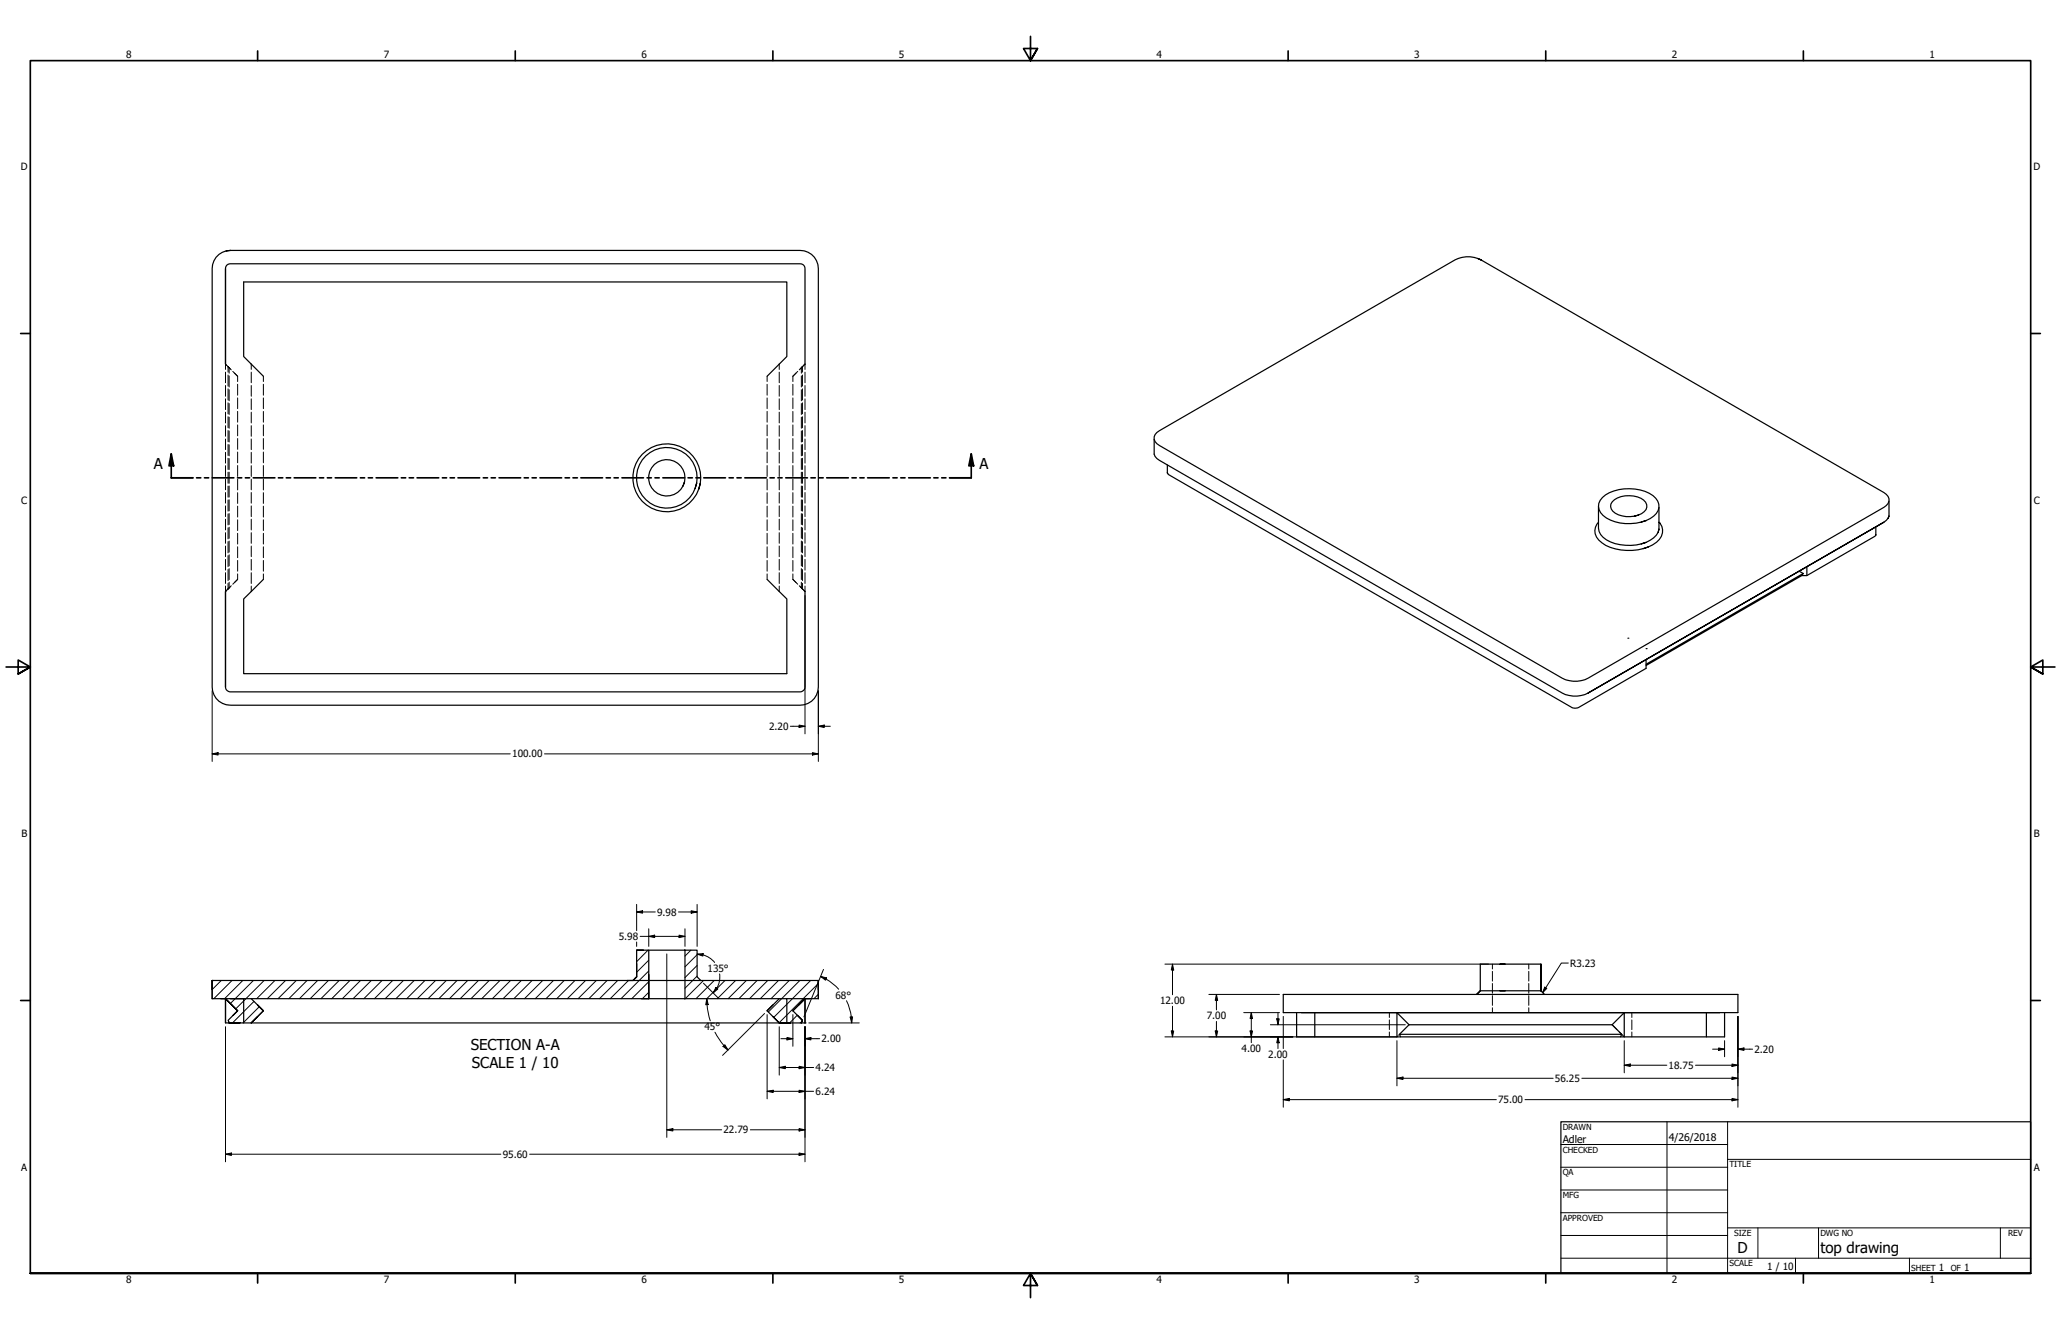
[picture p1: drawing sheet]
<svg xmlns="http://www.w3.org/2000/svg" width="864mm" height="559mm" viewBox="0 0 864 559" stroke-linecap="round" stroke-linejoin="round" font-family="sans-serif">
<!-- layer: Hatch (ANSI) -->
<g fill="none" stroke="#000" stroke-width=".42">
<path d="M267.1 398l-.3 .3M271.5 398l-4.7 4.8M289.5 398l-2.5 2.5M292.1 399.9l-5.1 5.1M92.7 410.7l-3.8 3.8M97.2 410.7l-7.6 7.6M101.7 410.7l-7.6 7.6M106.2 410.7l-9.7 9.7M106.4 419.5l-9 9M110.7 410.7l-12 12M115.2 410.7l-7.6 7.6M119.6 410.7l-7.6 7.6"/>
<path d="M124.1 410.7l-7.6 7.6M128.7 410.7l-7.7 7.6M133.1 410.7l-7.6 7.6M137.6 410.7l-7.6 7.6M142.1 410.7l-7.6 7.6M146.6 410.7l-7.6 7.6M151.1 410.7l-7.7 7.6M155.6 410.7l-7.6 7.6M160.1 410.7l-7.6 7.6M164.5 410.7l-7.6 7.6M169 410.7l-7.6 7.6M173.5 410.7l-7.6 7.6"/>
<path d="M178.1 410.7l-7.7 7.6M182.5 410.7l-7.6 7.6M187 410.7l-7.6 7.6M191.5 410.7l-7.6 7.6M196 410.7l-7.7 7.6M200.5 410.7l-7.7 7.6M205 410.7l-7.6 7.6M209.5 410.7l-7.6 7.6M213.9 410.7l-7.6 7.6M218.4 410.7l-7.6 7.6M222.9 410.7l-7.6 7.6M227.4 410.7l-7.6 7.6"/>
<path d="M231.9 410.7l-7.6 7.6M236.4 410.7l-7.6 7.6M240.9 410.7l-7.6 7.6M245.4 410.7l-7.7 7.6M249.9 410.7l-7.6 7.6M254.4 410.7l-7.6 7.6M258.8 410.7l-7.6 7.6M263.3 410.7l-7.6 7.6M271.8 415.7l-2.6 2.6M271.8 411.2l-7.1 7.1M271.8 406.7l-11.6 11.6M271.8 402.2l-5 5.1"/>
<path d="M292.1 408.9l-5.1 5.1M292.1 404.4l-5.1 5.1M294.8 410.7l-7.7 7.6M299.3 410.7l-7.6 7.6M303.8 410.7l-7.6 7.6M308.2 410.7l-7.6 7.6M312.7 410.7l-7.6 7.6M317.2 410.7l-7.6 7.6M321.7 410.7l-7.6 7.6M326.2 410.7l-7.6 7.6M330.7 410.7l-7.6 7.6M335.2 410.7l-13.3 13.2"/>
<path d="M339.7 410.7l-15.5 15.4M342.9 416.5l-1.8 1.8M342.9 412l-16.4 16.4M108.6 421.7l-6.7 6.8M334.1 425.3l-3.2 3.2M336.1 427.8l-.8 .7"/>
</g>
<!-- layer: Hidden (ANSI) -->
<g fill="none" stroke="#000" stroke-width=".42">
<path d="M94.5 154.7v-2.2l2.4 2.4M94.5 155.9v4.4M95.6 153.6v2.3M95.6 157.1v4.6M95.9 153.9l.1 2.4M96 157.5v4.6M97.5 155.6l2.1 2v2.2M105.3 152.5v2.2M105.3 155.9v4.4M110.4 157.6v2.2M321.4 157.6v2.2M326.5 152.5v2.2"/>
<path d="M326.5 155.9v4.4M334.3 155.6l-2.1 2v2.2M335.8 157.5v4.6M335.9 153.9l-.1 2.4M336.2 153.6v2.3M336.2 157.1v4.6M337.3 152.5l-2.4 2.4M337.3 152.5v2.2M337.3 155.9v4.4M337.3 152.5l-.4 .3M94.5 161.5v4.5M94.5 167.1v4.5"/>
<path d="M94.5 172.7v4.5M94.5 178.3v4.5M95.6 162.9v4.7M95.6 168.7v4.7M95.6 174.6v4.6M96 163.3v4.6M96 169v4.6M96 174.8v4.6M99.6 161v4.5M99.6 166.7v4.5M99.6 172.3v4.5M99.6 178v4.6"/>
<path d="M105.3 161.5v4.5M105.3 167.1v4.5M105.3 172.7v4.5M105.3 178.3v4.5M110.4 161v4.5M110.4 166.7v4.5M110.4 172.3v4.5M110.4 178v4.6M321.4 161v4.5M321.4 166.7v4.5M321.4 172.3v4.5M321.4 178v4.6"/>
<path d="M326.5 161.5v4.5M326.5 167.1v4.5M326.5 172.7v4.5M326.5 178.3v4.5M332.2 161v4.5M332.2 166.7v4.5M332.2 172.3v4.5M332.2 178v4.6M335.8 163.3v4.6M335.8 169v4.6M335.8 174.8v4.6M336.2 162.9v4.7"/>
<path d="M336.2 168.7v4.7M336.2 174.6v4.6M337.3 161.5v4.5M337.3 167.1v4.5M337.3 172.7v4.5M337.3 178.3v4.5M94.5 183.9v4.4M94.5 189.5v4.5M94.5 195.1v4.5M95.6 180.3v4.7M95.6 186.2v4.6M95.6 192v4.7"/>
<path d="M95.6 197.8v4.6M96 180.5v4.7M96 186.3v4.6M96 192.1v4.6M96 197.8v4.6M99.6 183.7v4.5M99.6 189.4v4.5M99.6 195v4.6M105.3 183.9v4.4M105.3 189.5v4.5M105.3 195.1v4.5M110.4 183.7v4.5"/>
<path d="M110.4 189.4v4.5M110.4 195v4.6M321.4 183.7v4.5M321.4 189.4v4.5M321.4 195v4.6M326.5 183.9v4.4M326.5 189.5v4.5M326.5 195.1v4.5M332.2 183.7v4.5M332.2 189.4v4.5M332.2 195v4.6M335.8 180.5v4.7"/>
<path d="M335.8 186.3v4.6M335.8 192.1v4.6M335.8 197.8v4.6M336.2 180.3v4.7M336.2 186.2v4.6M336.2 192v4.7M336.2 197.8v4.6M337.3 183.9v4.4M337.3 189.5v4.5M337.3 195.1v4.5M94.5 200.7v4.5M94.5 206.3v4.5"/>
<path d="M94.5 211.9v4.5M94.5 217.5v4.5M95.6 203.6v4.7M95.6 209.4v4.7M95.6 215.3v4.6M96 203.6v4.6M96 209.4v4.6M96 215.1v4.6M99.6 200.7v4.5M99.6 206.4v4.5M99.6 212v4.6M99.6 217.7v4.5"/>
<path d="M105.3 200.7v4.5M105.3 206.3v4.5M105.3 211.9v4.5M105.3 217.5v4.5M110.4 200.7v4.5M110.4 206.4v4.5M110.4 212v4.6M110.4 217.7v4.5M321.4 200.7v4.5M321.4 206.4v4.5M321.4 212v4.6M321.4 217.7v4.5"/>
<path d="M326.5 200.7v4.5M326.5 206.3v4.5M326.5 211.9v4.5M326.5 217.5v4.5M332.2 200.7v4.5M332.2 206.4v4.5M332.2 212v4.6M332.2 217.7v4.5M335.8 203.6v4.6M335.8 209.4v4.6M335.8 215.1v4.6M336.2 203.6v4.7"/>
<path d="M336.2 209.4v4.7M336.2 215.3v4.6M337.3 200.7v4.5M337.3 206.3v4.5M337.3 211.9v4.5M337.3 217.5v4.5M94.5 223.1v4.5M94.5 228.7v4.5M94.5 234.3v4.5M94.5 239.9v4.5M95.6 221.1v4.6M95.6 226.9v4.7"/>
<path d="M95.6 232.7v4.7M95.6 238.6v4.6M96 220.9v4.6M96 226.6v4.7M96 232.4v4.6M96 238.2v4.6M99.6 223.4v4.5M99.6 229v4.6M99.6 234.8v4.5M105.3 223.1v4.5M105.3 228.7v4.5M105.3 234.3v4.5"/>
<path d="M105.3 239.9v4.5M110.4 223.4v4.5M110.4 229v4.6M110.4 234.8v4.5M321.4 223.4v4.5M321.4 229v4.6M321.4 234.8v4.5M326.5 223.1v4.5M326.5 228.7v4.5M326.5 234.3v4.5M326.5 239.9v4.5M332.2 223.4v4.5"/>
<path d="M332.2 229v4.6M332.2 234.8v4.5M335.8 220.9v4.6M335.8 226.6v4.7M335.8 232.4v4.6M335.8 238.2v4.6M336.2 221.1v4.6M336.2 226.9v4.7M336.2 232.7v4.7M336.2 238.6v4.6M337.3 223.1v4.5M337.3 228.7v4.5"/>
<path d="M337.3 234.3v4.5M337.3 239.9v4.5M95.6 244.3v2.4M95.6 246.7l-.4 .3M95.7 246.5l-.1 .2M96 243.9v2.4M96.9 245.4l-2.4 2.4v-2.3M99.6 240.4v2.3l-2.1 2M105.3 245.5v2.3M110.4 240.4v2.3M321.4 240.4v2.3M326.5 245.5v2.3"/>
<path d="M332.2 240.4v2.3l2.1 2M334.9 245.4l2.4 2.4M335.8 243.9v2.4M336.1 246.5l.1 .2M336.2 244.3v2.4M336.2 246.7l.4 .3M337.3 245.5v2.3l-.5-.5M625.3 403.9v2M625.3 406.9v4.1M625.3 412v4.1M625.3 417.1v4M640.6 403.9v2"/>
<path d="M640.6 406.9v4.1M640.6 412v4.1M640.6 417.1v4M582.2 424.2v2M582.2 427.2v4.1M582.2 432.3v2M585.7 434l-.4 .3M586.4 433.3l-.4 .3M625.3 422.1v2.1M640.6 422.1v2.1M675.5 429.3l2 2M678.6 432.3l2 2"/>
<path d="M683.8 424.2v2M683.8 427.2v4.1M683.8 432.3v2"/>
</g>
<!-- layer: Visible (ANSI) -->
<g fill="none" stroke="#000" stroke-width=".51">
<path d="M94.5 112.5v40v-40l.6-1.4 .9-.5h239.8l.9 .5 .6 1.4v40M96.5 104.9h238.8a7.6 7.6 0 0 1 7.6 7.6v175.3a7.6 7.6 0 0 1-7.6 7.6h-238.8a7.6 7.6 0 0 1-7.6-7.6v-175.3a7.6 7.6 0 0 1 7.6-7.6l-1.7 .2M619.2 108.3l1.3 .5a11.8 11.8 0 0 0-10.8 0l-123.9 71.6a3.3 3.3 0 0 0-2.2 3.1 3.3 3.3 0 0 0 2.2 3.1l168.8 97.5a11.9 11.9 0 0 0 10.8 0l124-71.6a3.3 3.3 0 0 0 2.2-3.1 3.3 3.3 0 0 0-2.2-3.1l-168.9-97.5M110.4 157.6l-8.3-8.2v-31.3h227.6v31.3l-8.3 8.2M483.6 184v6.2l.4 1 1.8 1.6 168.8 97.5a11.9 11.9 0 0 0 10.8 0l124-71.5-124 71.5M489.1 194.8v3.3M489.3 198.3l-.2-.2 .7 .8 169.2 97.6 2.5-.1 28.2-16.4v-3.7M286.8 201.9a7.6 7.6 0 0 0-9-9.3 7.6 7.6 0 0 0-4.4 12.1 7.6 7.6 0 0 0 12.8-1.1l.6-1.7-.6 1.7M291.9 202.4a12.7 12.7 0 0 0-15.9-14.6 12.7 12.7 0 0 0-6 20.8 12.7 12.7 0 0 0 21.3-4l.6-2.2-.6 2.2M293.4 202.6a14.2 14.2 0 0 0-17.4-16.3 14.2 14.2 0 0 0-7.9 22.5 14.2 14.2 0 0 0 23.7-1.7l1.6-4.5-.6 2.3M669.8 212.2v9.1a8.2 8.2 0 0 0 6.9 6.4 21.3 21.3 0 0 0 13-.5l-2 .6M669.8 218.8a5.4 5.4 0 0 0 1.5 8.6 21.5 21.5 0 0 0 19.4 1.7l-2.1 .7"/>
<path d="M686.5 215.8a4.3 4.3 0 0 0 3.5-4.4 7.1 7.1 0 0 0-7.3-3.8 8 8 0 0 0-7.7 3.5 3.8 3.8 0 0 0 3.1 4.5 12.1 12.1 0 0 0 8.4 .2l-1.7 .4M689.7 218.1a6.7 6.7 0 0 0 5.4-6.9 9.3 9.3 0 0 0-7.9-6 18 18 0 0 0-15.8 3.2 4.8 4.8 0 0 0 .3 7.5 18.5 18.5 0 0 0 18 2.2l-2 .6M695.1 212.5v9.1M695.6 219.2l-.5-.4a5.4 5.4 0 0 1-1 8.3l-3.4 2M791.1 217.1l.4-.9-.4 .9-1.7 1.7M791.5 209.9v6.3M694.8 222.9l.3-1.3a7.4 7.4 0 0 1-5.4 5.6M753.9 239.3l1.7 .9M757.1 237.4v3.7h-2.1M785.9 224.3l.1-.3-.6 .8-28.3 16.3M786 220.7v3.3M110.4 242.7l-8.3 8.2v31.3h227.6v-31.3l-8.3-8.2"/>
<path d="M337.3 247.8v40l-.2 1-1.3 1h-239.8l-1.3-1-.2-1v-40v40M689.7 278.3l65.9-38.1-.6 .9-65.3 37.7M266.8 398v11.2v-5.6M269.6 398h-2.8h20M271.8 398v20.3v-10.1M88.9 418.3h5.6h-2M88.9 414.5v-3.8v7.6M94.5 418.3l5.1 5.1M94.5 418.3h7.6h-5.6M94.5 418.3v10.2h1.5M94.5 418.3v10.2M105.3 418.3l5.1 5.1"/>
<path d="M105.3 418.3h166.5h-3M105.3 418.3h-3.2v10.2M262.8 410.7h2.4h-176.3v7.6M265.2 410.7h28.2M266 410l.8-.8-1.6 1.5M266.8 409.2l-1.6 1.5M271.8 418.3h15M326.5 418.3h-39.5v-20.3h5.1v11.2l1.5 1.5h49.3v7.6M326.5 418.3l-5.1 5.1 2.4-2.4M326.5 418.3h3.2v10.2M329.7 418.3h7.5M339.3 418.3h-2h5.6"/>
<path d="M342.9 414.5v-3.8v7.6M628.5 403.9h2.2h-10.4v11.1l-1.6 1.6 1.6-1.6h10.4h-2.2M630.7 415h14.8M630.7 403.9h15M645.7 415v-11.1v11.1l1.5 1.6M97.7 425.3l1.9-1.9-4 4 .4 1.1-.2-.5M100.6 428.5h-4.6h9.3M105.3 428.5h221.2M110.4 423.4l-5.1 5.1 2.6-2.7M110.4 423.4l-5.1 5.1M321.4 423.4l5.1 5.1-2.7-2.7M331.2 428.5h-4.7h9.3l.4-1.1-.4 1.1"/>
<path d="M332.2 423.4l4 4-2.1-2.1M332.2 423.4l5.1-5.1v10.2h-1.5M334.6 421l2.7-2.7-5.1 5.1M336.2 427.4l-.4 1.1M543.3 424.2v10.1h42M545.3 424.2h175.3h-182.9v-7.6h190.5v7.6h-7.6M550.9 424.2v10.1M586.4 433.3h93.1l-.4 1h-92.2zM590.4 429.3h85.1l4 4M590.4 429.3l-5.1-5.1v10.1h1.6M590.4 429.3l-4 4M675.5 429.3l5.1-5.1v10.1h-1.5"/>
<path d="M715 424.2v10.1M722.6 424.2v10.1h-42"/>
</g>
<g fill="#000">
<circle cx="682.1" cy="267.3" r=".25"/>
<circle cx="689.7" cy="271.7" r=".25"/>
<circle cx="88.9" cy="410.7" r=".25"/>
<circle cx="337.3" cy="428.5" r=".25"/>
</g>
<!-- layer: Section Line (ANSI) -->
<g fill="none" stroke="#000" stroke-width=".7">
<path d="M71.8 190.1l1 5h-2zM71.8 190.1v10.1h9M407 190.1l1 5h-2zM407 190.1v10.1h-9.1M82.4 200.2h1.7M85.7 200.2h1.7M89 200.2h9M99.5 200.2h1.8M102.8 200.2h1.8M106.1 200.2h9.1M116.6 200.2h1.9M120 200.2h1.8"/>
<path d="M123.3 200.2h9M133.9 200.2h1.7M137.2 200.2h1.7M140.5 200.2h9M151 200.2h1.8M154.3 200.2h1.8M157.6 200.2h9.1M168.1 200.2h1.9M171.4 200.2h1.9M174.8 200.2h9M185.4 200.2h1.7M188.6 200.2h1.8"/>
<path d="M191.9 200.2h9.1M202.5 200.2h1.8M205.8 200.2h1.8M209.1 200.2h9.1M219.6 200.2h1.8M222.9 200.2h1.8M226.3 200.2h9M236.8 200.2h1.8M240.1 200.2h1.8M243.4 200.2h9.1M254 200.2h1.8M257.3 200.2h1.8"/>
<path d="M260.6 200.2h9M271.1 200.2h1.8M274.4 200.2h1.8M277.7 200.2h9.1M288.3 200.2h1.8M291.6 200.2h1.8M294.9 200.2h9.1M305.5 200.2h1.8M308.8 200.2h1.8M312.1 200.2h9M322.6 200.2h1.8M325.9 200.2h1.8"/>
<path d="M329.2 200.2h9.1M339.8 200.2h1.8M343.1 200.2h1.8M346.4 200.2h9.1M357 200.2h1.8M360.3 200.2h1.8M363.5 200.2h9.1M374.1 200.2h1.8M377.4 200.2h1.8M380.7 200.2h9.1M391.3 200.2h1.8M394.6 200.2h1.8"/>
</g>
<g fill="#000">
<path d="M71.8 190.1l1 5h-2z" fill-rule="evenodd"/>
<path d="M407 190.1l1 5h-2z" fill-rule="evenodd"/>
</g>
<!-- layer: Border (ANSI) -->
<g fill="none" stroke="#000" stroke-width=".7">
<path d="M431.8 15.2v10.2l-2.9-5.1h5.8l-2.9 5.1 2.9-5.1M107.9 21.3v4.1M215.9 21.3v4.1M323.8 21.3v4.1M539.8 21.3v4.1M647.7 21.3v4.1M755.6 21.3v4.1M8.6 139.7h4.1M850.9 139.7h4.1M2.5 279.4h10.2l-5.1-2.9v5.8l5.1-2.9-5.1 2.9M861.1 279.4h-10.2l5.1-2.9v5.8l-5.1-2.9 5.1 2.9M8.6 419.1h4.1"/>
<path d="M850.9 419.1h4.1M12.7 533.4v-508h838.2v508h-838.2h838.2M107.9 533.4v4.1M215.9 533.4v4.1M323.8 533.4v4.1M434.7 538.5l-2.9-5.1 2.9 5.1h-5.8l2.9-5.1v10.2M539.8 533.4v4.1M647.7 533.4v4.1M755.6 533.4v4.1"/>
</g>
<!-- layer: Title (ANSI) -->
<g fill="none" stroke="#000" stroke-width=".42">
<path d="M654 479.4h69.9M698.5 469.9v63.5M723.9 469.9v63.5M654 488.9h69.9M654 498.5h69.9M723.9 485.6h127M654 508h69.9M654 517.5h69.9M723.9 514.3h127M736.6 514.3v12.7M762 514.3v12.7M838.2 514.3v12.7"/>
<path d="M654 527h196.9M752.3 527v6.4M800.1 527v6.4"/>
</g>
<path d="M654 469.9h196.9v63.5h-196.9z" fill="none" stroke="#000" stroke-width=".51"/>
<!-- layer: Dimension (ANSI) -->
<g fill="none" stroke="#000" stroke-width=".42">
<path d="M337.3 249.4v58M88.9 289.4v29.6M342.9 289.4v29.6M88.9 315.8l2.5-.5v1zM88.9 315.8h124.9M228.2 315.8h114.7M331.2 304.2h6.1M334.8 303.7l2.5 .5-2.5 .5zM340.4 315.3l2.5 .5-2.5 .5zM342.9 304.2l2.5-.5v1zM342.9 304.2h5M266.8 378.8v11"/>
<path d="M292.1 378.8v17.6M266.8 382l2.4-.5v1zM266.8 382h7.8M266.8 394.6v1.8M268.2 392.2h18.8M271.8 392.2l2.5-.5v1zM271.8 389.1v7.3M279.4 399.6v76.8M284.3 382h7.8M284.5 391.7l2.5 .5-2.5 .5zM287 389.1v7.3M289.6 381.5l2.5 .5-2.5 .5z"/>
<path d="M292.1 399.7l2.5-.2-.1 1zM292.1 399.7l2.4 .3a9.6 9.6 0 0 1 5 3.2M294.8 411.9l6.3 6.3M296.2 418.3l.5 2.5-1 .1zM296.2 418.3v2.5M300 413.6l.8 .7-2 1.6zM301.5 408a9.6 9.6 0 0 1-1.2 6l-1.5 1.9M343.9 409l2.4 .6-.4 1zM343.9 409a21.6 21.6 0 0 1 7.5 5.4M345.1 406.1l-8.2 19.9M354.7 419.2l.6 1.5a21.1 21.1 0 0 1 1.6 7.8M488.1 403.9h135.7"/>
<path d="M491.3 403.9l.5 2.4h-1zM491.3 403.9v12.8M506.5 416.6h29.6M509.7 416.6l.5 2.4h-1zM509.7 416.6v6.4M647.3 413.5l.8 .5-1.7 1.9zM657.2 403.4h-3l-7.8 12.5M94.5 430.1v56.6M296.3 420.9l1.3 6.7M299.6 432.4l2.2 3.6 3.3 3.9M303 438.3l.7-.7 1.4 2.3zM320.4 424.6l-17.6 17.5"/>
<path d="M321.4 425v35.3M326.5 430.1v20.2M327.2 435.1h5M329.8 434.6l2.4 .5-2.4 .5zM332.2 425v13.3M337.3 435.1l2.5-.5v1zM337.3 430.1v56.6M337.3 435.1h6.2M338.9 428.5h21.1M356.2 426h1.1l-.4 2.5zM488.1 434.3h97.2M490.8 431.9h1l-.5 2.4z"/>
<path d="M491.3 421.5v12.8M509.2 431.9h1l-.5 2.4zM509.7 427.9v6.4M521.1 424.2h15M523.8 431.9h1l-.5 2.4zM524.3 424.2l.5 2.5h-1zM524.3 424.2v12.6M532.3 429.3h56.5M535 426.8h1l-.5 2.5zM535.5 434.3l.5 2.5h-1zM535.5 424.2v5.1M535.5 434.3v4.9"/>
<path d="M537.7 425.8v13.4M585.3 435.9v19M680.6 435.9v13.5M717.6 439.5h5M720.2 439l2.4 .5-2.4 .5zM722.6 435.9v6.8M728.2 439.5l2.6-.5v1zM728.2 439.5h6.2M728.2 425.8v38M321.4 457.1l2.6-.4v.9zM321.4 457.1h19.5M326.5 447.2l2.6-.5v1z"/>
<path d="M326.5 447.2h14.4M334.8 446.7l2.5 .5-2.5 .5zM334.8 456.7l2.5 .4-2.5 .5zM537.7 444v19.8M585.3 451.7l2.6-.5v1zM585.3 451.7h65.5M662.8 451.7h65.4M680.6 446.2l2.5-.5v1zM680.6 446.2h17.8M710.4 446.2h17.8M725.7 445.7l2.5 .5-2.5 .5zM725.7 451.2l2.5 .5-2.5 .5z"/>
<path d="M279.4 473.3l2.5-.5v1zM279.4 473.3h23M314.4 473.3h22.9M334.8 472.8l2.5 .5-2.5 .5zM537.7 460.6l2.6-.5v1zM537.7 460.6h89.3M639 460.6h89.2M725.7 460.1l2.5 .5-2.5 .5zM94.5 483.5l2.5-.5v1zM94.5 483.5h115.4M221.9 483.5h115.4M334.8 483l2.5 .5-2.5 .5z"/>
</g>
<g fill="#000">
<path d="M88.9 315.8l2.5-.5v1z" fill-rule="evenodd"/>
<path d="M334.8 303.7l2.5 .5-2.5 .5z" fill-rule="evenodd"/>
<path d="M340.4 315.3l2.5 .5-2.5 .5z" fill-rule="evenodd"/>
<path d="M342.9 304.2l2.5-.5v1z" fill-rule="evenodd"/>
<path d="M266.8 382l2.4-.5v1z" fill-rule="evenodd"/>
<path d="M271.8 392.2l2.5-.5v1z" fill-rule="evenodd"/>
<path d="M284.5 391.7l2.5 .5-2.5 .5z" fill-rule="evenodd"/>
<path d="M289.6 381.5l2.5 .5-2.5 .5z" fill-rule="evenodd"/>
<path d="M292.1 399.7l2.5-.2-.1 1z" fill-rule="evenodd"/>
<path d="M300 413.6l.8 .7-2 1.6z" fill-rule="evenodd"/>
<path d="M343.9 409l2.4 .6-.4 1z" fill-rule="evenodd"/>
<path d="M491.3 403.9l.5 2.4h-1z" fill-rule="evenodd"/>
<path d="M509.7 416.6l.5 2.4h-1z" fill-rule="evenodd"/>
<path d="M647.3 413.5l.8 .5-1.7 1.9z" fill-rule="evenodd"/>
<path d="M296.2 418.3l.5 2.5-1 .1z" fill-rule="evenodd"/>
<path d="M303 438.3l.7-.7 1.4 2.3z" fill-rule="evenodd"/>
<path d="M329.8 434.6l2.4 .5-2.4 .5z" fill-rule="evenodd"/>
<path d="M337.3 435.1l2.5-.5v1z" fill-rule="evenodd"/>
<path d="M356.2 426h1.1l-.4 2.5z" fill-rule="evenodd"/>
<path d="M490.8 431.9h1l-.5 2.4z" fill-rule="evenodd"/>
<path d="M509.2 431.9h1l-.5 2.4z" fill-rule="evenodd"/>
<path d="M523.8 431.9h1l-.5 2.4z" fill-rule="evenodd"/>
<path d="M524.3 424.2l.5 2.5h-1z" fill-rule="evenodd"/>
<path d="M535 426.8h1l-.5 2.5z" fill-rule="evenodd"/>
<path d="M535.5 434.3l.5 2.5h-1z" fill-rule="evenodd"/>
<path d="M720.2 439l2.4 .5-2.4 .5z" fill-rule="evenodd"/>
<path d="M728.2 439.5l2.6-.5v1z" fill-rule="evenodd"/>
<path d="M321.4 457.1l2.6-.4v.9z" fill-rule="evenodd"/>
<path d="M326.5 447.2l2.6-.5v1z" fill-rule="evenodd"/>
<path d="M334.8 446.7l2.5 .5-2.5 .5z" fill-rule="evenodd"/>
<path d="M334.8 456.7l2.5 .4-2.5 .5z" fill-rule="evenodd"/>
<path d="M585.3 451.7l2.6-.5v1z" fill-rule="evenodd"/>
<path d="M680.6 446.2l2.5-.5v1z" fill-rule="evenodd"/>
<path d="M725.7 445.7l2.5 .5-2.5 .5z" fill-rule="evenodd"/>
<path d="M725.7 451.2l2.5 .5-2.5 .5z" fill-rule="evenodd"/>
<path d="M279.4 473.3l2.5-.5v1z" fill-rule="evenodd"/>
<path d="M334.8 472.8l2.5 .5-2.5 .5z" fill-rule="evenodd"/>
<path d="M537.7 460.6l2.6-.5v1z" fill-rule="evenodd"/>
<path d="M725.7 460.1l2.5 .5-2.5 .5z" fill-rule="evenodd"/>
<path d="M94.5 483.5l2.5-.5v1z" fill-rule="evenodd"/>
<path d="M334.8 483l2.5 .5-2.5 .5z" fill-rule="evenodd"/>
</g>
<g font-size="6.3">
<text x="64.5" y="196.7">A</text>
<text x="410.5" y="196.7">A</text>
<text x="197.2" y="439.7">SECTION A-A</text>
<text x="197.7" y="447.2">SCALE 1 / 10</text>
<text x="728.1" y="524.9">D</text>
<text x="762.8" y="525">top drawing</text>
</g>
<g font-size="4.4">
<text x="654.8" y="478.6">Adler</text>
<text x="699.3" y="478">4/26/2018</text>
</g>
<g font-size="4.2">
<text x="52.8" y="24.4">8</text>
<text x="160.8" y="24.4">7</text>
<text x="268.7" y="24.4">6</text>
<text x="376.7" y="24.4">5</text>
<text x="484.6" y="24.4">4</text>
<text x="592.6" y="24.4">3</text>
<text x="700.5" y="24.4">2</text>
<text x="808.5" y="24.4">1</text>
<text x="8.8" y="71.4">D</text>
<text x="852" y="71.4">D</text>
<text x="8.9" y="211.1">C</text>
<text x="852.2" y="211.1">C</text>
<text x="322.3" y="305.8">2.20</text>
<text x="214.6" y="317.3">100.00</text>
<text x="9" y="350.8">B</text>
<text x="852.2" y="350.8">B</text>
<text x="275.3" y="383.5">9.98</text>
<text x="259.3" y="393.8">5.98</text>
<text x="296.5" y="407.1">135°</text>
<text x="657.9" y="404.9">R3.23</text>
<text x="350.1" y="418.3">68°</text>
<text x="486.1" y="420.6">12.00</text>
<text x="295.1" y="431.5">45°</text>
<text x="505.7" y="427">7.00</text>
<text x="344.2" y="436.6">2.00</text>
<text x="520.3" y="440.6">4.00</text>
<text x="531.4" y="443.2">2.00</text>
<text x="735.1" y="441">2.20</text>
<text x="341.8" y="448.7">4.24</text>
<text x="699.2" y="447.7">18.75</text>
<text x="651.6" y="453.2">56.25</text>
<text x="341.8" y="458.7">6.24</text>
<text x="627.8" y="462.2">75.00</text>
<text x="303.1" y="474.8">22.79</text>
<text x="210.7" y="485">95.60</text>
<text x="8.9" y="490.5">A</text>
<text x="852.2" y="490.5">A</text>
<text x="740.5" y="532">1 / 10</text>
<text x="812.4" y="532.6">1</text>
<text x="823" y="532.6">1</text>
<text x="52.8" y="537.5">8</text>
<text x="160.8" y="537.5">7</text>
<text x="268.7" y="537.5">6</text>
<text x="376.7" y="537.5">5</text>
<text x="484.6" y="537.5">4</text>
<text x="592.6" y="537.5">3</text>
<text x="700.5" y="537.5">2</text>
<text x="808.5" y="537.5">1</text>
</g>
<g font-size="3.5">
<text x="654.8" y="473.2">DRAWN</text>
<text x="654.8" y="482.8">CHECKED</text>
<text x="724.7" y="488.9">TITLE</text>
<text x="654.8" y="492.3">QA</text>
<text x="654.8" y="501.8">MFG</text>
<text x="654.8" y="511.4">APPROVED</text>
<text x="726.7" y="517.7">SIZE</text>
<text x="762.8" y="517.7">DWG NO</text>
<text x="841.4" y="517.7">REV</text>
<text x="724.7" y="530.4">SCALE</text>
<text x="800.9" y="532.6">SHEET</text>
<text x="817.4" y="532.6">OF</text>
</g>
</svg>
